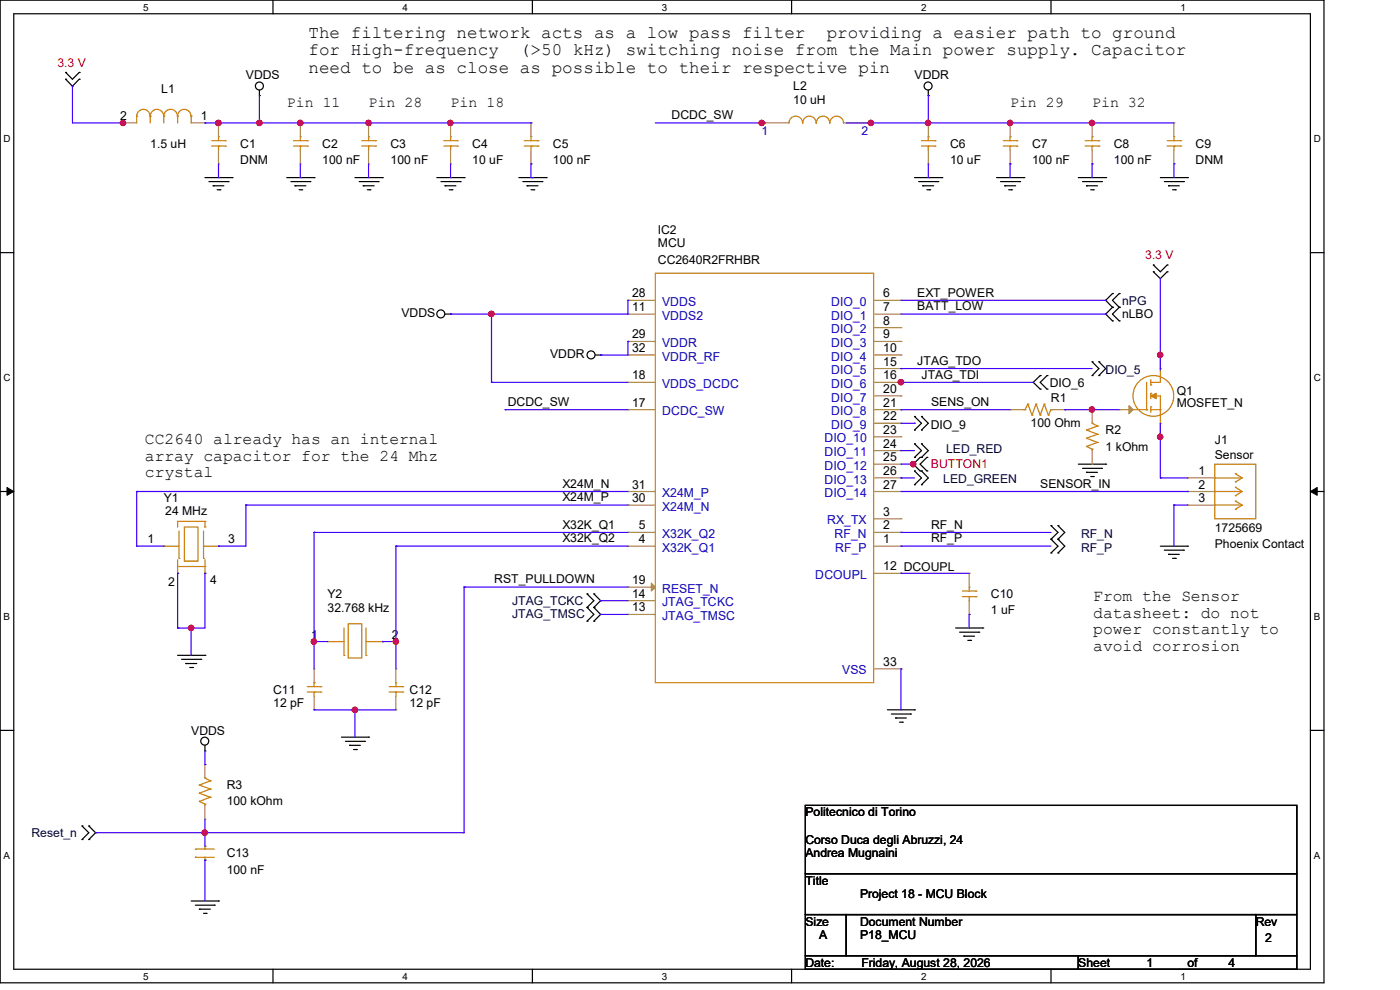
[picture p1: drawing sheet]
<svg xmlns="http://www.w3.org/2000/svg" width="297mm" height="210mm" viewBox="0 0 297 210" stroke-linecap="round" stroke-linejoin="round" font-family="sans-serif">
<path d="M0 0h280.9v208.5h-280.9zM2.9 2.9h275.1v202.7h-275.1z" fill="none" stroke="#000" stroke-width=".25"/>
<g fill="#fff">
<path d="M30.4 .3h1.1v2.4h-1.1z"/>
<path d="M30.4 205.9h1.1v2.3h-1.1z"/>
</g>
<path d="M57.9 0v2.9M57.9 205.6v2.9" fill="none" stroke="#000" stroke-width=".25"/>
<g fill="#fff">
<path d="M85.4 .3h1.1v2.4h-1.1z"/>
<path d="M85.4 205.9h1.1v2.3h-1.1z"/>
</g>
<path d="M112.9 0v2.9M112.9 205.6v2.9" fill="none" stroke="#000" stroke-width=".25"/>
<g fill="#fff">
<path d="M140.4 .3h1.2v2.4h-1.2z"/>
<path d="M140.4 205.9h1.2v2.3h-1.2z"/>
</g>
<path d="M167.9 0v2.9M167.9 205.6v2.9" fill="none" stroke="#000" stroke-width=".25"/>
<g fill="#fff">
<path d="M195.4 .3h1.2v2.4h-1.2z"/>
<path d="M195.4 205.9h1.2v2.3h-1.2z"/>
</g>
<path d="M223 0v2.9M223 205.6v2.9" fill="none" stroke="#000" stroke-width=".25"/>
<g fill="#fff">
<path d="M250.4 .3h1.2v2.4h-1.2z"/>
<path d="M250.4 205.9h1.2v2.3h-1.2z"/>
<path d="M.8 28.2h1.4v2.4h-1.4z"/>
<path d="M278.7 28.2h1.5v2.4h-1.5z"/>
<path d="M.8 78.9h1.4v2.3h-1.4z"/>
<path d="M278.7 78.9h1.5v2.3h-1.5z"/>
</g>
<path d="M0 53.6h2.9M278 53.6h2.9" fill="none" stroke="#000" stroke-width=".25"/>
<g fill="#fff">
<path d="M.8 129.6h1.3v2.3h-1.3z"/>
<path d="M278.7 129.6h1.4v2.3h-1.4z"/>
</g>
<path d="M0 104.3h2.9M278 104.3h2.9" fill="none" stroke="#000" stroke-width=".25"/>
<path d="M1.5 103.4l1.4 .9-1.4 .8zM278 104.3l1.4-.9v1.7z" fill="#000" stroke="#000" stroke-width=".21"/>
<g fill="#fff">
<path d="M.8 180.3h1.3v2.3h-1.3z"/>
<path d="M278.7 180.3h1.4v2.3h-1.4z"/>
</g>
<g fill="none" stroke="#000" stroke-width=".25">
<path d="M13.9 16.8h.1M13.9 15.4h.1M13.9 16.8l1.5 1.5 1.4-1.5M13.9 15.4l1.5 1.4 1.4-1.4M16.8 16.8h.1M16.8 15.4h.1M55 19.1v1.2M196.9 19.1v1.2M43.5 37.7h5.7M44.3 38.5h4.1M45.2 39.4h.1M45.2 39.4h2.3"/>
<path d="M48.4 38.5h.1M49.2 37.7h.1M55 20.3h.1M60.8 37.7h5.8M61.7 38.5h4M62.6 39.4h.1M62.6 39.4h2.3M65.7 38.5h.1M66.6 37.7h.1M75.3 37.7h5.8M76.2 38.5h4M77 39.4h.1"/>
<path d="M77 39.4h2.4M80.2 38.5h.1M81.1 37.7h.1M92.7 37.7h5.8M93.6 38.5h4M94.4 39.4h.1M94.4 39.4h2.3M97.6 38.5h.1M98.5 37.7h.1M110.1 37.7h5.8M110.9 38.5h4.1M111.8 39.4h.1"/>
<path d="M111.8 39.4h2.3M115 38.5h.1M115.9 37.7h.1M194 37.7h5.8M194.9 38.5h4.1M195.7 39.4h.1M195.7 39.4h2.4M196.9 20.3h.1M199 38.5h.1M199.8 37.7h.1M211.4 37.7h5.8M212.3 38.5h4"/>
<path d="M213.1 39.4h.1M213.1 39.4h2.4M216.3 38.5h.1M217.2 37.7h.1M228.8 37.7h5.8M229.7 38.5h4M230.5 39.4h.1M230.5 39.4h2.3M233.7 38.5h.1M234.6 37.7h.1M246.2 37.7h5.7M247 38.5h4.1"/>
<path d="M247.9 39.4h.1M247.9 39.4h2.3M251.1 38.5h.1M251.9 37.7h.1M46.1 40.3h.6M46.7 40.3h.1M63.5 40.3h.5M64 40.3h.1M77.9 40.3h.6M78.5 40.3h.1M95.3 40.3h.6M95.9 40.3h.1"/>
<path d="M112.6 40.3h.6M113.2 40.3h.1M196.6 40.3h.6M197.2 40.3h.1M214 40.3h.6M214.6 40.3h.1M231.4 40.3h.5M231.9 40.3h.1M244.7 57.7h.1M244.7 56.2h.1M244.7 57.7l1.5 1.4 1.4-1.4M244.7 56.2l1.5 1.5 1.4-1.5"/>
<path d="M247.6 57.7h.1M247.6 56.2h.1M248.8 40.3h.5M249.3 40.3h.1M94.4 66.6h1.2M95.6 66.6h.1M126.3 75.3h1.1M127.4 75.3h.1M220.7 79.7h.1M220.7 79.7l-1.5 1.4 1.5 1.4M222.1 79.7h.1M222.1 79.7l-1.4 1.4 1.4 1.4"/>
<path d="M231.7 76.8h.1M231.7 79.7h.1M231.7 76.8l1.4 1.4-1.4 1.5M233.1 76.8h.1M233.1 79.7h.1M233.1 76.8l1.5 1.4-1.5 1.5M236 62.3h.1M236 65.2h.1M236 68.1h.1M236 62.3l-1.4 1.4 1.4 1.5M236 65.2l-1.4 1.4 1.4 1.5M237.4 65.2h.1"/>
<path d="M237.4 62.3h.1M237.4 68.1h.1M237.4 62.3l-1.4 1.4 1.4 1.5M237.4 65.2l-1.4 1.4 1.4 1.5M194 99.9h.1M194 94.1h.1M194 97h.1M194 88.3h.1M194 91.2h.1M194 99.9l1.5 1.5-1.5 1.4M194 94.1l1.5 1.5-1.5 1.4M194 88.3l1.5 1.5-1.5 1.4"/>
<path d="M195.2 97h.1M195.2 99.9h.1M195.2 97l-1.4 1.5 1.4 1.4M195.5 99.9h.1M195.5 94.1h.1M195.5 97h.1M195.5 88.3h.1M195.5 91.2h.1M195.5 99.9l1.4 1.5-1.4 1.4M195.5 94.1l1.4 1.5-1.4 1.4M195.5 88.3l1.4 1.5-1.4 1.4M196.6 99.9h.1"/>
<path d="M196.6 97h.1M196.6 97l-1.4 1.5 1.4 1.4M220.7 82.5h.1M222.1 82.5h.1M228.8 98.5h5.8M229.7 99.4h4M233.7 99.4h.1M234.6 98.5h.1M194 102.8h.1M195.5 102.8h.1M223 111.5h.1M223 114.4h.1"/>
<path d="M223 117.3h.1M223 111.5l1.5 1.4-1.5 1.5M223 114.4l1.5 1.5-1.5 1.4M224.5 111.5h.1M224.5 114.4h.1M224.5 117.3h.1M224.5 111.5l1.4 1.4-1.4 1.5M224.5 114.4l1.4 1.5-1.4 1.4M230.5 100.2h.1M230.5 100.2h2.3M231.4 101.1h.5M231.9 101.1h.1"/>
<path d="M246.2 115.9h5.7M247 116.7h4.1M247.9 117.6h.1M247.9 117.6h2.3M248.8 118.4h.5M249.3 118.4h.1M251.1 116.7h.1M251.9 115.9h.1M37.7 139h5.8M38.5 139.9h4.1M42.6 139.9h.1M43.5 139h.1"/>
<path d="M124.5 128.9h.1M124.5 126h.1M124.5 131.8h.1M124.5 126l1.5 1.4-1.5 1.5M124.5 128.9l1.5 1.4-1.5 1.5M126 126h.1M126 128.9h.1M126 131.8h.1M126 126l1.4 1.4-1.4 1.5M126 128.9l1.4 1.4-1.4 1.5M202.7 133.2h5.8M203.6 134.1h4"/>
<path d="M204.5 135h.1M204.5 135h2.3M205.3 135.8h.6M205.9 135.8h.1M207.6 134.1h.1M208.5 133.2h.1M0 154.9h2.9M39.4 140.8h.1M39.4 140.8h2.3M40.3 141.6h.6M40.9 141.6h.1M43.5 159.3h.1"/>
<path d="M43.5 158.1v1.2M72.4 156.4h5.8M73.3 157.3h4M74.2 158.1h.1M74.2 158.1h2.3M75 159h.6M75.6 159h.1M77.3 157.3h.1M78.2 156.4h.1M188.3 150.6h5.7M189.1 151.5h4.1M190 152.3h.1"/>
<path d="M190 152.3h2.3M190.8 153.2h.6M191.4 153.2h.1M193.2 151.5h.1M194 150.6h.1M278 154.9h2.9M17.4 178.1h.1M17.4 175.2h.1M17.4 175.2l1.4 1.5-1.4 1.4M18.8 175.2h.1M18.8 178.1h.1M18.8 175.2l1.5 1.5-1.5 1.4"/>
<path d="M170.9 170.9h104.2v14.4h-104.2zM40.6 191.1h5.8M41.4 192h4.1M42.3 192.9h.1M42.3 192.9h2.3M43.2 193.8h.5M43.7 193.8h.1M45.5 192h.1M46.4 191.1h.1M170.9 185.3h104.2v8.7h-104.2zM170.9 194h8.6v8.7h-8.6zM179.5 194h86.9v8.7h-86.9z"/>
<path d="M266.4 194h8.7v8.7h-8.7zM170.9 202.7h57.9v2.9h-57.9zM228.8 202.7h46.3v2.9h-46.3z"/>
<circle cx="55" cy="18.2" r=".85"/>
<circle cx="196.9" cy="18.2" r=".85"/>
<circle cx="93.5" cy="66.6" r=".85"/>
<circle cx="125.4" cy="75.3" r=".85"/>
<circle cx="43.4" cy="157.2" r=".85"/>
</g>
<g fill="none" stroke="#cc8006" stroke-width=".25">
<path d="M29 24.6a1.42 1.42 0 0 1 1.4-1.4 1.42 1.42 0 0 1 1.4 1.4M29 24.6h.1M29 24.6v1.5M31.9 24.6a1.42 1.42 0 0 1 1.4-1.4 1.42 1.42 0 0 1 1.4 1.4M31.9 24.6h.1M31.9 24.6v1.5M34.8 24.6h.1M34.8 24.6v1.5M34.8 24.6a1.44 1.44 0 0 1 1.4-1.4 1.44 1.44 0 0 1 1.4 1.4M37.7 24.6h.1M37.7 24.6v1.5M37.7 24.6a1.42 1.42 0 0 1 1.4-1.4 1.42 1.42 0 0 1 1.4 1.4"/>
<path d="M40.6 24.6h.1M40.6 24.6v1.5M44.9 31h2.9M44.9 29.8h2.9M46.4 29h.1M46.4 31h.1M46.4 29v.8M46.4 31v.9M47.8 31h.1M47.8 29.8h.1M62.3 31h2.9M62.3 29.8h2.9"/>
<path d="M63.7 29h.1M63.7 31h.1M63.7 29v.8M63.7 31v.9M65.2 31h.1M65.2 29.8h.1M76.8 31h2.9M76.8 29.8h2.9M78.2 29h.1M78.2 31h.1M78.2 29v.8M78.2 31v.9"/>
<path d="M79.7 31h.1M79.7 29.8h.1M94.1 31h2.9M94.1 29.8h2.9M95.6 29h.1M95.6 31h.1M95.6 29v.8M95.6 31v.9M97 31h.1M97 29.8h.1M111.2 31h2.9M111.2 29.8h2.9"/>
<path d="M112.6 29h.1M112.6 31h.1M112.6 29v.8M112.6 31v.9M114.1 31h.1M114.1 29.8h.1M167.4 26.1a1.44 1.44 0 0 1 1.4-1.5 1.44 1.44 0 0 1 1.5 1.5M170.3 26.1a1.42 1.42 0 0 1 1.4-1.5 1.42 1.42 0 0 1 1.4 1.5 1.46 1.46 0 0 1 1-1.4 1.46 1.46 0 0 1 1.6 .5l.3 .9M176.1 26.1a1.44 1.44 0 0 1 1.4-1.5 1.44 1.44 0 0 1 1.4 1.5M195.5 31h2.9M195.5 29.8h2.9M196.9 29h.1"/>
<path d="M196.9 31h.1M196.9 29v.8M196.9 31v.9M198.4 31h.1M198.4 29.8h.1M212.9 31h2.8M212.9 29.8h2.8M214.3 29h.1M214.3 31h.1M214.3 29v.8M214.3 31v.9M215.7 31h.1"/>
<path d="M215.7 29.8h.1M230.2 31h2.9M230.2 29.8h2.9M231.7 29h.1M231.7 31h.1M231.7 29v.8M231.7 31v.9M233.1 31h.1M233.1 29.8h.1M247.6 31h2.9M247.6 29.8h2.9M249 29h.1"/>
<path d="M249 31h.1M249 29v.8M249 31v.9M250.5 31h.1M250.5 29.8h.1M139 58h46.3v86.8h-46.3zM246.2 78.2h.1M246.2 78.2v2.9h-2.1M217.2 86.9h.3M217.5 86.9h.1M218.1 85.7h.1M218.1 85.7l-.6 1.2"/>
<path d="M218.1 85.7l.8 2.4M218.9 88.1h.1M219.8 85.7h.1M219.8 85.7l-.9 2.4M219.8 85.7l.9 2.4M220.7 88.1h.1M221.5 85.7h.1M221.5 85.7l-.8 2.4M221.5 85.7l.9 2.4M222.4 88.1h.1M223 86.9h.1M223 86.9l-.6 1.2"/>
<path d="M230.5 94.7h.1M230.5 93h.1M230.5 91.2h.1M230.5 94.7l1.2 .6M230.5 93l2.3 .9M230.5 91.2l2.3 .9M231.7 89.8h.1M231.7 95.3h.1M231.7 89.8l1.1 .6M231.7 95.3v.3M232.8 93.9h.1M232.8 92.1h.1"/>
<path d="M232.8 90.4h.1M232.8 93.9l-2.3 .8M232.8 92.1l-2.3 .9M232.8 90.4l-2.3 .8M240.4 86.9h2.8M243.2 86.9h.1M243.2 81.1v5.8M244.1 84h.1M244.1 81.1h.1M244.1 81.7h.1M244.1 86.3h.1M244.1 83.4h.1"/>
<path d="M244.1 84h2.1v5.8M244.1 86.9h2.1M244.1 80.5v1.2M244.1 83.4v1.2M244.1 86.3v1.2M246.2 89.8h.1M246.2 86.9h.1M257.7 98.5h8.7v11.6h-8.7zM34.8 115.9h.1M34.8 115.9h3.2M37.7 110.6h.1M37.7 110.6v1.2"/>
<path d="M37.7 118.7v2.9M37.7 110.6h5.8M38 118.4h.1M38 112.6v5.8M39.1 111.8h2.9v7.2h-2.9zM43.2 118.4h.1M43.2 112.6v5.8M43.2 115.9h3.2M43.5 110.6h.1M43.5 111.8h.1M43.5 110.6v1.2M43.5 118.7v2.9"/>
<path d="M46.4 115.9h.1M257.7 101.4h.1M257.7 104.3h.1M257.7 107.1h.1M257.7 101.4h5.8M257.7 104.3h5.8M257.7 107.1h5.8M262.1 100.5h.1M262.1 103.4h.1M262.1 106.3h.1M262.1 102.2h.1M262.1 105.2h.1"/>
<path d="M262.1 108h.1M262.1 100.5l1.4 .9M262.1 103.4l1.4 .9M262.1 106.3l1.4 .8M263.5 101.4l-1.4 .8M263.5 104.3l-1.4 .9M263.5 107.1l-1.4 .9M37.7 121.6h.1M37.7 120.2h5.8M43.5 121.6h.1M43.5 120.2h.1M69.5 136.1h.1"/>
<path d="M69.5 136.1h3.5M73 139h.1M73 133.2v5.8M73.9 132.3h2.9v7.3h-2.9zM77.6 139h.1M77.6 133.2v5.8M77.6 136.1h3.5M81.1 136.1h.1M204.2 126.6h2.9M204.2 125.4h2.9M205.6 124.5h.1M205.6 126.6h.1"/>
<path d="M205.6 124.5v.9M205.6 126.6v.8M207.1 126.6h.1M207.1 125.4h.1M65.2 146.8h2.9M65.2 145.7h2.9M66.6 144.8h.1M66.6 146.8h.1M66.6 144.8v.9M66.6 146.8v.9M68.1 146.8h.1M68.1 145.7h.1"/>
<path d="M82.5 146.8h2.9M82.5 145.7h2.9M84 144.8h.1M84 146.8h.1M84 144.8v.9M84 146.8v.9M85.4 146.8h.1M85.4 145.7h.1M42.3 170h.1M42.3 168.3h.1M42.3 166.5h.1M42.3 170l1.2 .6"/>
<path d="M42.3 168.3l2.3 .8M42.3 166.5l2.3 .9M43.5 165.1h.1M43.5 170.6h.1M43.5 179.5h.1M43.5 165.1l1.1 .6M43.5 170.6v.3M43.5 179.5v.6M44.6 169.1h.1M44.6 167.4h.1M44.6 165.7h.1M44.6 169.1l-2.3 .9"/>
<path d="M44.6 167.4l-2.3 .9M44.6 165.7l-2.3 .8M41.4 181.9h.1M41.4 180.1h.1M41.4 181.9h4.1M41.4 180.1h4.1M43.5 182.5h.1M43.5 181.9v.6"/>
<circle cx="244.7" cy="84" r="4.3"/>
</g>
<g fill="none" stroke="#a84" stroke-width=".25">
<path d="M26.1 26.1h.1M26.1 26.1h2.9M40.6 26.1h2.9M43.5 26.1h.1M46.4 34.8h.1M46.4 26.1h.1M46.4 26.1v2.9M46.4 31.9v2.9M63.7 34.8h.1M63.7 26.1h.1M63.7 26.1v2.9M63.7 31.9v2.9"/>
<path d="M78.2 34.8h.1M78.2 26.1h.1M78.2 26.1v2.9M78.2 31.9v2.9M95.6 34.8h.1M95.6 26.1h.1M95.6 26.1v2.9M95.6 31.9v2.9M112.6 34.8h.1M112.6 26.1h.1M112.6 26.1v2.9M112.6 31.9v2.9"/>
<path d="M161.6 26.1h.1M161.6 26.1h5.8M179 26.1h5.8M184.8 26.1h.1M196.9 34.8h.1M196.9 26.1h.1M196.9 26.1v2.9M196.9 31.9v2.9M214.3 34.8h.1M214.3 26.1h.1M214.3 26.1v2.9M214.3 31.9v2.9"/>
<path d="M231.7 34.8h.1M231.7 26.1h.1M231.7 26.1v2.9M231.7 31.9v2.9M249 34.8h.1M249 26.1h.1M249 26.1v2.9M249 31.9v2.9M133.2 66.6h.1M133.2 63.7h.1M133.2 72.4h.1M133.2 75.3h.1"/>
<path d="M133.2 63.7h5.8M133.2 66.6h5.8M133.2 72.4h5.8M133.2 75.3h5.8M185.3 63.7h5.8M185.3 66.6h5.8M185.3 69.5h5.8M185.3 72.4h5.8M185.3 75.3h5.8M185.3 78.2h5.8M191.1 63.7h.1M191.1 66.6h.1"/>
<path d="M191.1 69.5h.1M191.1 72.4h.1M191.1 75.3h.1M191.1 78.2h.1M246.2 75.3h.1M246.2 75.3v2.9M133.2 86.9h.1M133.2 81.1h.1M133.2 86.9h5.8M133.2 81.1h5.8M185.3 86.9h5.8M185.3 81.1h5.8"/>
<path d="M185.3 84h5.8M185.3 89.8h5.8M185.3 92.7h5.8M185.3 95.6h5.8M185.3 98.5h5.8M191.1 81.1h.1M191.1 84h.1M191.1 86.9h.1M191.1 89.8h.1M191.1 92.7h.1M191.1 95.6h.1M191.1 98.5h.1"/>
<path d="M214.3 86.9h.1M214.3 86.9h2.9M223 86.9h2.9M225.9 86.9h.1M231.7 86.9h.1M231.7 98.5h.1M231.7 86.9v2.9M231.7 95.6v2.9M237.4 86.9h.1M237.4 86.9h3M246.2 92.7h.1M246.2 89.8v2.9"/>
<path d="M34.8 115.9h.1M46.4 115.9h.1M133.2 115.9h.1M133.2 112.9h.1M133.2 107.1h.1M133.2 104.3h.1M133.2 104.3h5.8M133.2 107.1h5.8M133.2 115.9h5.8M133.2 112.9h5.8M185.3 101.4h5.8M185.3 104.3h5.8"/>
<path d="M185.3 115.9h5.8M185.3 112.9h5.8M185.3 110.1h5.8M191.1 115.9h.1M191.1 112.9h.1M191.1 110.1h.1M191.1 101.4h.1M191.1 104.3h.1M251.9 101.4h.1M251.9 104.3h.1M251.9 107.1h.1M251.9 101.4h5.8"/>
<path d="M251.9 104.3h5.8M251.9 107.1h5.8M37.7 121.6h.1M43.5 121.6h.1M69.5 136.1h.1M81.1 136.1h.1M133.2 130.3h.1M133.2 127.4h.1M133.2 124.5h.1M133.2 130.3h5.8M133.2 127.4h5.8M133.2 124.5h5.8"/>
<path d="M185.3 121.6h5.8M191.1 121.6h.1M205.6 130.3h.1M205.6 121.6h.1M205.6 121.6v2.9M205.6 127.4v2.9M66.6 150.6h.1M66.6 141.9h.1M66.6 141.9v2.9M66.6 147.7v2.9M84 150.6h.1M84 141.9h.1"/>
<path d="M84 141.9v2.9M84 147.7v2.9M185.3 141.9h5.8M191.1 141.9h.1M43.5 162.2h.1M43.5 173.8h.1M43.5 179.5h.1M43.5 162.2v2.9M43.5 170.9v2.9M43.5 182.5h.1"/>
</g>
<path d="M244.1 84l1.2-.6v1.2z" fill="#cc8006" stroke="#cc8006" stroke-width=".25"/>
<g fill="#a84" stroke="#a84" stroke-width=".25">
<path d="M239.5 86.1l.9 .8-.9 .9z"/>
<path d="M138.2 123.7l.8 .8-.8 .9z"/>
</g>
<g fill="none" stroke="#4200ff" stroke-width=".25">
<path d="M15.4 18.3h.1M15.4 18.3v7.8h11M26.1 26.1h.1M26.4 26.1h.1M43.5 26.1h.1M43.5 26.1h69.1M46.4 37.7h.1M46.4 34.8v2.9M55 26.1h.1M55 20.3v5.8M63.7 26.1h.1M63.7 37.7h.1"/>
<path d="M63.7 34.8v2.9M78.2 37.7h.1M78.2 34.8v2.9M95.6 26.1h.1M95.6 37.7h.1M95.6 34.8v2.9M112.6 26.1h.1M112.6 34.8h.1M112.6 34.8v2.9h.3M112.9 37.7h.1M139 26.1h23.2M161.6 26.1h.1"/>
<path d="M162.2 26.1h.1M179.5 26.1h69.5M184.8 26.1h.1M196.9 37.7h.1M196.9 20.3h.1M196.9 26.1h.1M196.9 20.3v5.8M196.9 34.8v2.9M214.3 26.1h.1M214.3 34.8h.1M214.3 34.8v2.9M231.7 26.1h.1"/>
<path d="M231.7 34.8h.1M231.7 34.8v2.9M249 34.8h.1M249 34.8v2.9M246.2 59.1v19.4M95.6 66.6h.1M104.3 66.6h.1M104.3 66.6v14.5M127.4 75.3h.1M133.2 72.4h.1M133.2 63.7h.1M133.2 63.7v2.9h-37.6"/>
<path d="M133.2 72.4v2.9h-5.8M191.1 78.2h.1M191.1 66.6h43.5M191.1 78.2h40.6M191.1 63.7h43.5M234.6 63.7h.1M234.6 66.6h.1M246.2 75.3h.1M104.3 81.1h.1M104.3 81.1h28.9M107.1 86.9h.1M107.1 86.9h26.1"/>
<path d="M190.8 81.1h28.4M191.1 95.6h.1M191.1 86.9h.1M191.1 81.1h.1M191.1 86.9h23.2M191.1 95.6h2.9M191.1 98.5h2.9M191.1 89.8h2.9M193.8 98.5h.1M194 89.8h.1M194 98.5h.1M225.9 86.9h.1"/>
<path d="M225.9 86.9h11.5M231.7 86.9h.1M246.2 92.7h.1M246.2 89.8v11.6M29 115.9h.1M29 104.3h.1M29 115.9h5.8M29 104.3v11.6M29 104.3h104.2M46.4 115.9h.1M52.2 107.1h.1M52.2 107.1v8.8h-5.8"/>
<path d="M52.2 107.1h81M66.6 112.9h.1M66.6 112.9v29M66.6 112.9h66.6M84 115.9h.1M84 115.9h49.2M84 115.9v26M191.1 112.9h.1M191.1 115.9h.1M191.1 101.4h.1M191.1 115.9h31.9M191.1 112.9h31.9"/>
<path d="M191.1 104.3h60.8M191.1 101.4h2.9M246.2 101.4h.1M246.2 101.4h5.7M249 107.1h.1M249 107.1v8.8M249 107.1h2.9M251.9 104.3h.1M37.7 121.6h.1M37.7 133.2h.1M37.7 121.6v11.6M40.6 133.2h.1"/>
<path d="M40.6 133.2v5.8M43.5 121.6h.1M43.5 121.6v11.6h-5.8M66.6 136.1h.1M66.6 136.1h2.9M81.1 136.1h.1M81.1 136.1h2.9M84 136.1h.1M98.5 124.5h.1M98.5 124.5v52.2h-78.2M98.5 124.5h34.7M127.4 127.4h.1"/>
<path d="M127.4 130.3h.1M127.4 127.4h5.8M127.4 130.3h5.8M191.1 121.6h.1M191.1 121.6h14.5M205.6 130.3h.1M205.6 130.3v2.9M43.5 159.3v2.9M66.6 150.6h.1M66.6 150.6h17.4M75.3 150.6h.1M75.3 150.6v5.8"/>
<path d="M191.1 141.9h.1M191.1 141.9v8.7M20.3 176.7h.1M43.5 176.7h.1M43.5 162.2h.1M43.5 173.8v5.7M43.5 182.5h.1M43.5 182.5v8.6"/>
</g>
<g fill="#f00" stroke="#f00" stroke-width=".25">
<circle cx="46.3" cy="26.1" r=".56"/>
<circle cx="95.5" cy="26.1" r=".55"/>
<circle cx="184.7" cy="26.1" r=".55"/>
<circle cx="161.6" cy="26.1" r=".55"/>
<circle cx="231.6" cy="26.1" r=".55"/>
<circle cx="104.3" cy="66.6" r=".56"/>
<circle cx="66.6" cy="136.1" r=".55"/>
<circle cx="84" cy="136.1" r=".55"/>
<circle cx="246.1" cy="75.3" r=".55"/>
<circle cx="43.4" cy="176.6" r=".55"/>
<circle cx="75.3" cy="150.6" r=".56"/>
<circle cx="40.6" cy="133.2" r=".55"/>
<circle cx="78.2" cy="26.1" r=".55"/>
<circle cx="63.7" cy="26.1" r=".55"/>
<circle cx="55" cy="26.1" r=".55"/>
<circle cx="214.3" cy="26.1" r=".55"/>
<circle cx="196.9" cy="26.1" r=".55"/>
<circle cx="231.6" cy="86.9" r=".55"/>
<circle cx="246.1" cy="92.7" r=".55"/>
<circle cx="26.1" cy="26.1" r=".55"/>
<circle cx="191.1" cy="81.1" r=".56"/>
<circle cx="193.7" cy="98.5" r=".55"/>
</g>
<g font-size="3.7">
<text x="65.4" y="8">The filtering network acts as a low pass filter</text>
<text x="65.4" y="11.7">for High-frequency</text>
<text x="110.3" y="11.7">(&gt;50 kHz) switching noise from the Main power supply. Capacitor</text>
<text x="175.4" y="8">providing a easier path to ground</text>
<text x="65.4" y="15.4">need to be as close as possible to their respective pin</text>
</g>
<g font-size="3.5">
<text x="30.7" y="94.3">CC2640 already has an internal</text>
<text x="30.7" y="97.7">array capacitor for the 24 Mhz</text>
<text x="30.7" y="101.2">crystal</text>
<text x="231.9" y="127.6">From the Sensor</text>
<text x="231.9" y="131.1">datasheet: do not</text>
<text x="231.9" y="134.5">power constantly to</text>
<text x="231.9" y="138">avoid corrosion</text>
</g>
<g font-size="3.2">
<text x="60.8" y="22.8">Pin 11</text>
<text x="78.2" y="22.8">Pin 28</text>
<text x="95.6" y="22.8">Pin 18</text>
<text x="214.3" y="22.8">Pin 29</text>
<text x="231.7" y="22.8">Pin 32</text>
</g>
<g font-size="2.6" fill="#f00">
<text x="12.2" y="14.2">3.3 V</text>
<text x="242.9" y="55">3.3 V</text>
<text x="197.5" y="99.4">BUTTON1</text>
</g>
<g font-size="2.6">
<text x="52.2" y="16.8">VDDS</text>
<text x="194" y="16.8">VDDR</text>
<text x="34.2" y="19.7">L1</text>
<text x="168.3" y="19.1">L2</text>
<text x="168.3" y="22.1">10 uH</text>
<text x="25.5" y="25.4">2</text>
<text x="42.6" y="25.4">1</text>
<text x="142.5" y="25.3">DCDC_SW</text>
<text x="31.9" y="31.3">1.5 uH</text>
<text x="51" y="31.3">C1</text>
<text x="51" y="34.8">DNM</text>
<text x="68.4" y="31.3">C2</text>
<text x="68.4" y="34.8">100 nF</text>
<text x="82.8" y="31.3">C3</text>
<text x="82.8" y="34.8">100 nF</text>
<text x="100.2" y="31.3">C4</text>
<text x="100.2" y="34.8">10 uF</text>
<text x="117.3" y="31.3">C5</text>
<text x="117.3" y="34.8">100 nF</text>
<text x="201.5" y="31.3">C6</text>
<text x="201.5" y="34.8">10 uF</text>
<text x="218.9" y="31.3">C7</text>
<text x="218.9" y="34.8">100 nF</text>
<text x="236.3" y="31.3">C8</text>
<text x="236.3" y="34.8">100 nF</text>
<text x="253.7" y="31.3">C9</text>
<text x="253.7" y="34.8">DNM</text>
<text x="139.6" y="49.6">IC2</text>
<text x="139.6" y="52.5">MCU</text>
<text x="139.6" y="55.9">CC2640R2FRHBR</text>
<text x="134.1" y="66">11</text>
<text x="134.1" y="63.1">28</text>
<text x="187.4" y="63.1">6</text>
<text x="187.4" y="66">7</text>
<text x="194.6" y="62.9">EXT_POWER</text>
<text x="194.6" y="65.8">BATT_LOW</text>
<text x="85.2" y="67.2">VDDS</text>
<text x="134.1" y="71.8">29</text>
<text x="187.4" y="68.9">8</text>
<text x="187.4" y="71.8">9</text>
<text x="238" y="67.5">nLBO</text>
<text x="116.7" y="75.9">VDDR</text>
<text x="134.1" y="74.7">32</text>
<text x="187.4" y="74.7">10</text>
<text x="187.4" y="77.6">15</text>
<text x="194.6" y="77.4">JTAG_TDO</text>
<text x="134.1" y="80.5">18</text>
<text x="187.4" y="80.5">16</text>
<text x="187.4" y="83.4">20</text>
<text x="195.5" y="80.3">JTAG_TDI</text>
<text x="222.7" y="82">DIO_6</text>
<text x="249.6" y="83.7">Q1</text>
<text x="107.7" y="86.1">DCDC_SW</text>
<text x="134.1" y="86.3">17</text>
<text x="187.4" y="86.3">21</text>
<text x="187.4" y="89.2">22</text>
<text x="197.5" y="86.1">SENS_ON</text>
<text x="223" y="85.2">R1</text>
<text x="249.6" y="86.3">MOSFET_N</text>
<text x="187.4" y="92">23</text>
<text x="187.4" y="95">24</text>
<text x="197.5" y="91">DIO_9</text>
<text x="218.6" y="90.7">100 Ohm</text>
<text x="234.6" y="92.1">R2</text>
<text x="234.6" y="95.6">1 kOhm</text>
<text x="257.7" y="94.1">J1</text>
<text x="187.4" y="97.8">25</text>
<text x="187.4" y="100.8">26</text>
<text x="254.3" y="100.8">1</text>
<text x="257.7" y="97.3">Sensor</text>
<text x="34.8" y="106.6">Y1</text>
<text x="119.3" y="103.5">X24M_N</text>
<text x="119.3" y="106.3">X24M_P</text>
<text x="134.1" y="106.5">30</text>
<text x="134.1" y="103.6">31</text>
<text x="187.4" y="103.6">27</text>
<text x="220.7" y="103.5">SENSOR_IN</text>
<text x="254.3" y="103.6">2</text>
<text x="254.3" y="106.5">3</text>
<text x="35.1" y="109.2">24 MHz</text>
<text x="119.3" y="112.1">X32K_Q1</text>
<text x="135.6" y="112.3">5</text>
<text x="187.4" y="112.3">2</text>
<text x="187.4" y="109.4">3</text>
<text x="197.5" y="112.1">RF_N</text>
<text x="257.7" y="112.9">1725669</text>
<text x="31.3" y="115.2">1</text>
<text x="48.4" y="115.2">3</text>
<text x="119.3" y="115.1">X32K_Q2</text>
<text x="135.6" y="115.2">4</text>
<text x="187.4" y="115.2">1</text>
<text x="197.5" y="115.1">RF_P</text>
<text x="257.7" y="116.2">Phoenix Contact</text>
<text x="35.6" y="124.2">2</text>
<text x="44.6" y="124">4</text>
<text x="104.9" y="123.7">RST_PULLDOWN</text>
<text x="134.1" y="123.9">19</text>
<text x="187.4" y="121">12 DCOUPL</text>
<text x="69.5" y="126.9">Y2</text>
<text x="69.5" y="129.8">32.768 kHz</text>
<text x="134.1" y="129.7">13</text>
<text x="134.1" y="126.8">14</text>
<text x="210.2" y="126.9">C10</text>
<text x="210.2" y="130.3">1 uF</text>
<text x="66" y="135.5">1</text>
<text x="83.1" y="135.5">2</text>
<text x="187.4" y="141.3">33</text>
<text x="58" y="147.1">C11</text>
<text x="86.9" y="147.1">C12</text>
<text x="40.6" y="155.8">VDDS</text>
<text x="58" y="150">12 pF</text>
<text x="86.9" y="150">12 pF</text>
<text x="48.1" y="167.4">R3</text>
<text x="48.1" y="170.9">100 kOhm</text>
<text x="170.9" y="173.2">Politecnico di Torino</text>
<text x="170.9" y="179">Corso Duca degli Abruzzi, 24</text>
<text x="48.1" y="181.9">C13</text>
<text x="48.1" y="185.3">100 nF</text>
<text x="170.9" y="181.9">Andrea Mugnaini</text>
<text x="170.9" y="187.7">Title</text>
<text x="182.5" y="190.6">Project 18 - MCU Block</text>
<text x="170.9" y="196.3">Size</text>
<text x="182.5" y="196.3">Document Number</text>
<text x="266.4" y="196.3">Rev</text>
<text x="173.8" y="199.3">A</text>
<text x="182.5" y="199.3">P18_MCU</text>
<text x="268.4" y="199.8">2</text>
<text x="170.9" y="205.1">Date:</text>
<text x="182.8" y="205.1">Friday, August 28, 2026</text>
<text x="228.8" y="205.1">Sheet</text>
<text x="243.2" y="205.1">1</text>
<text x="251.9" y="205.1">of</text>
<text x="260.6" y="205.1">4</text>
</g>
<g font-size="2.6" fill="#00c">
<text x="161.6" y="28.7">1</text>
<text x="182.8" y="28.7">2</text>
<text x="140.5" y="64.9">VDDS</text>
<text x="176.4" y="64.9">DIO_0</text>
<text x="140.5" y="67.8">VDDS2</text>
<text x="176.4" y="67.8">DIO_1</text>
<text x="176.4" y="70.7">DIO_2</text>
<text x="140.5" y="73.6">VDDR</text>
<text x="140.5" y="76.5">VDDR_RF</text>
<text x="176.4" y="73.6">DIO_3</text>
<text x="176.4" y="76.5">DIO_4</text>
<text x="140.5" y="82.3">VDDS_DCDC</text>
<text x="176.4" y="79.4">DIO_5</text>
<text x="176.4" y="82.3">DIO_6</text>
<text x="140.5" y="88.1">DCDC_SW</text>
<text x="176.4" y="85.2">DIO_7</text>
<text x="176.4" y="88.1">DIO_8</text>
<text x="174.9" y="93.9">DIO_10</text>
<text x="176.4" y="91">DIO_9</text>
<text x="174.9" y="96.8">DIO_11</text>
<text x="174.9" y="99.7">DIO_12</text>
<text x="140.5" y="105.5">X24M_P</text>
<text x="174.9" y="102.6">DIO_13</text>
<text x="174.9" y="105.5">DIO_14</text>
<text x="140.5" y="108.3">X24M_N</text>
<text x="175.5" y="111.3">RX_TX</text>
<text x="140.5" y="117">X32K_Q1</text>
<text x="140.5" y="114.1">X32K_Q2</text>
<text x="177" y="114.1">RF_N</text>
<text x="177.2" y="117">RF_P</text>
<text x="140.5" y="125.7">RESET_N</text>
<text x="173" y="122.8">DCOUPL</text>
<text x="140.5" y="131.5">JTAG_TMSC</text>
<text x="140.5" y="128.6">JTAG_TCKC</text>
<text x="178.7" y="143.1">VSS</text>
</g>
<g font-size="2.6" fill="#000040">
<text x="238" y="64.6">nPG</text>
<text x="234.6" y="79.4">DIO_5</text>
<text x="200.7" y="96.2">LED_RED</text>
<text x="200.1" y="102.5">LED_GREEN</text>
<text x="229.4" y="114.1">RF_N</text>
<text x="229.4" y="117">RF_P</text>
<text x="108.6" y="128.3">JTAG_TCKC</text>
<text x="108.6" y="131.2">JTAG_TMSC</text>
<text x="6.7" y="177.5">Reset_n</text>
</g>
<g font-size="2.1">
<text x="30.4" y="2.2">5</text>
<text x="85.4" y="2.2">4</text>
<text x="140.4" y="2.2">3</text>
<text x="195.4" y="2.2">2</text>
<text x="250.4" y="2.2">1</text>
<text x=".8" y="30.1">D</text>
<text x="278.7" y="30.1">D</text>
<text x=".8" y="80.8">C</text>
<text x="278.7" y="80.8">C</text>
<text x=".8" y="131.5">B</text>
<text x="278.7" y="131.5">B</text>
<text x=".8" y="182.2">A</text>
<text x="278.7" y="182.2">A</text>
<text x="30.4" y="207.8">5</text>
<text x="85.4" y="207.8">4</text>
<text x="140.4" y="207.8">3</text>
<text x="195.4" y="207.8">2</text>
<text x="250.4" y="207.8">1</text>
</g>
</svg>
